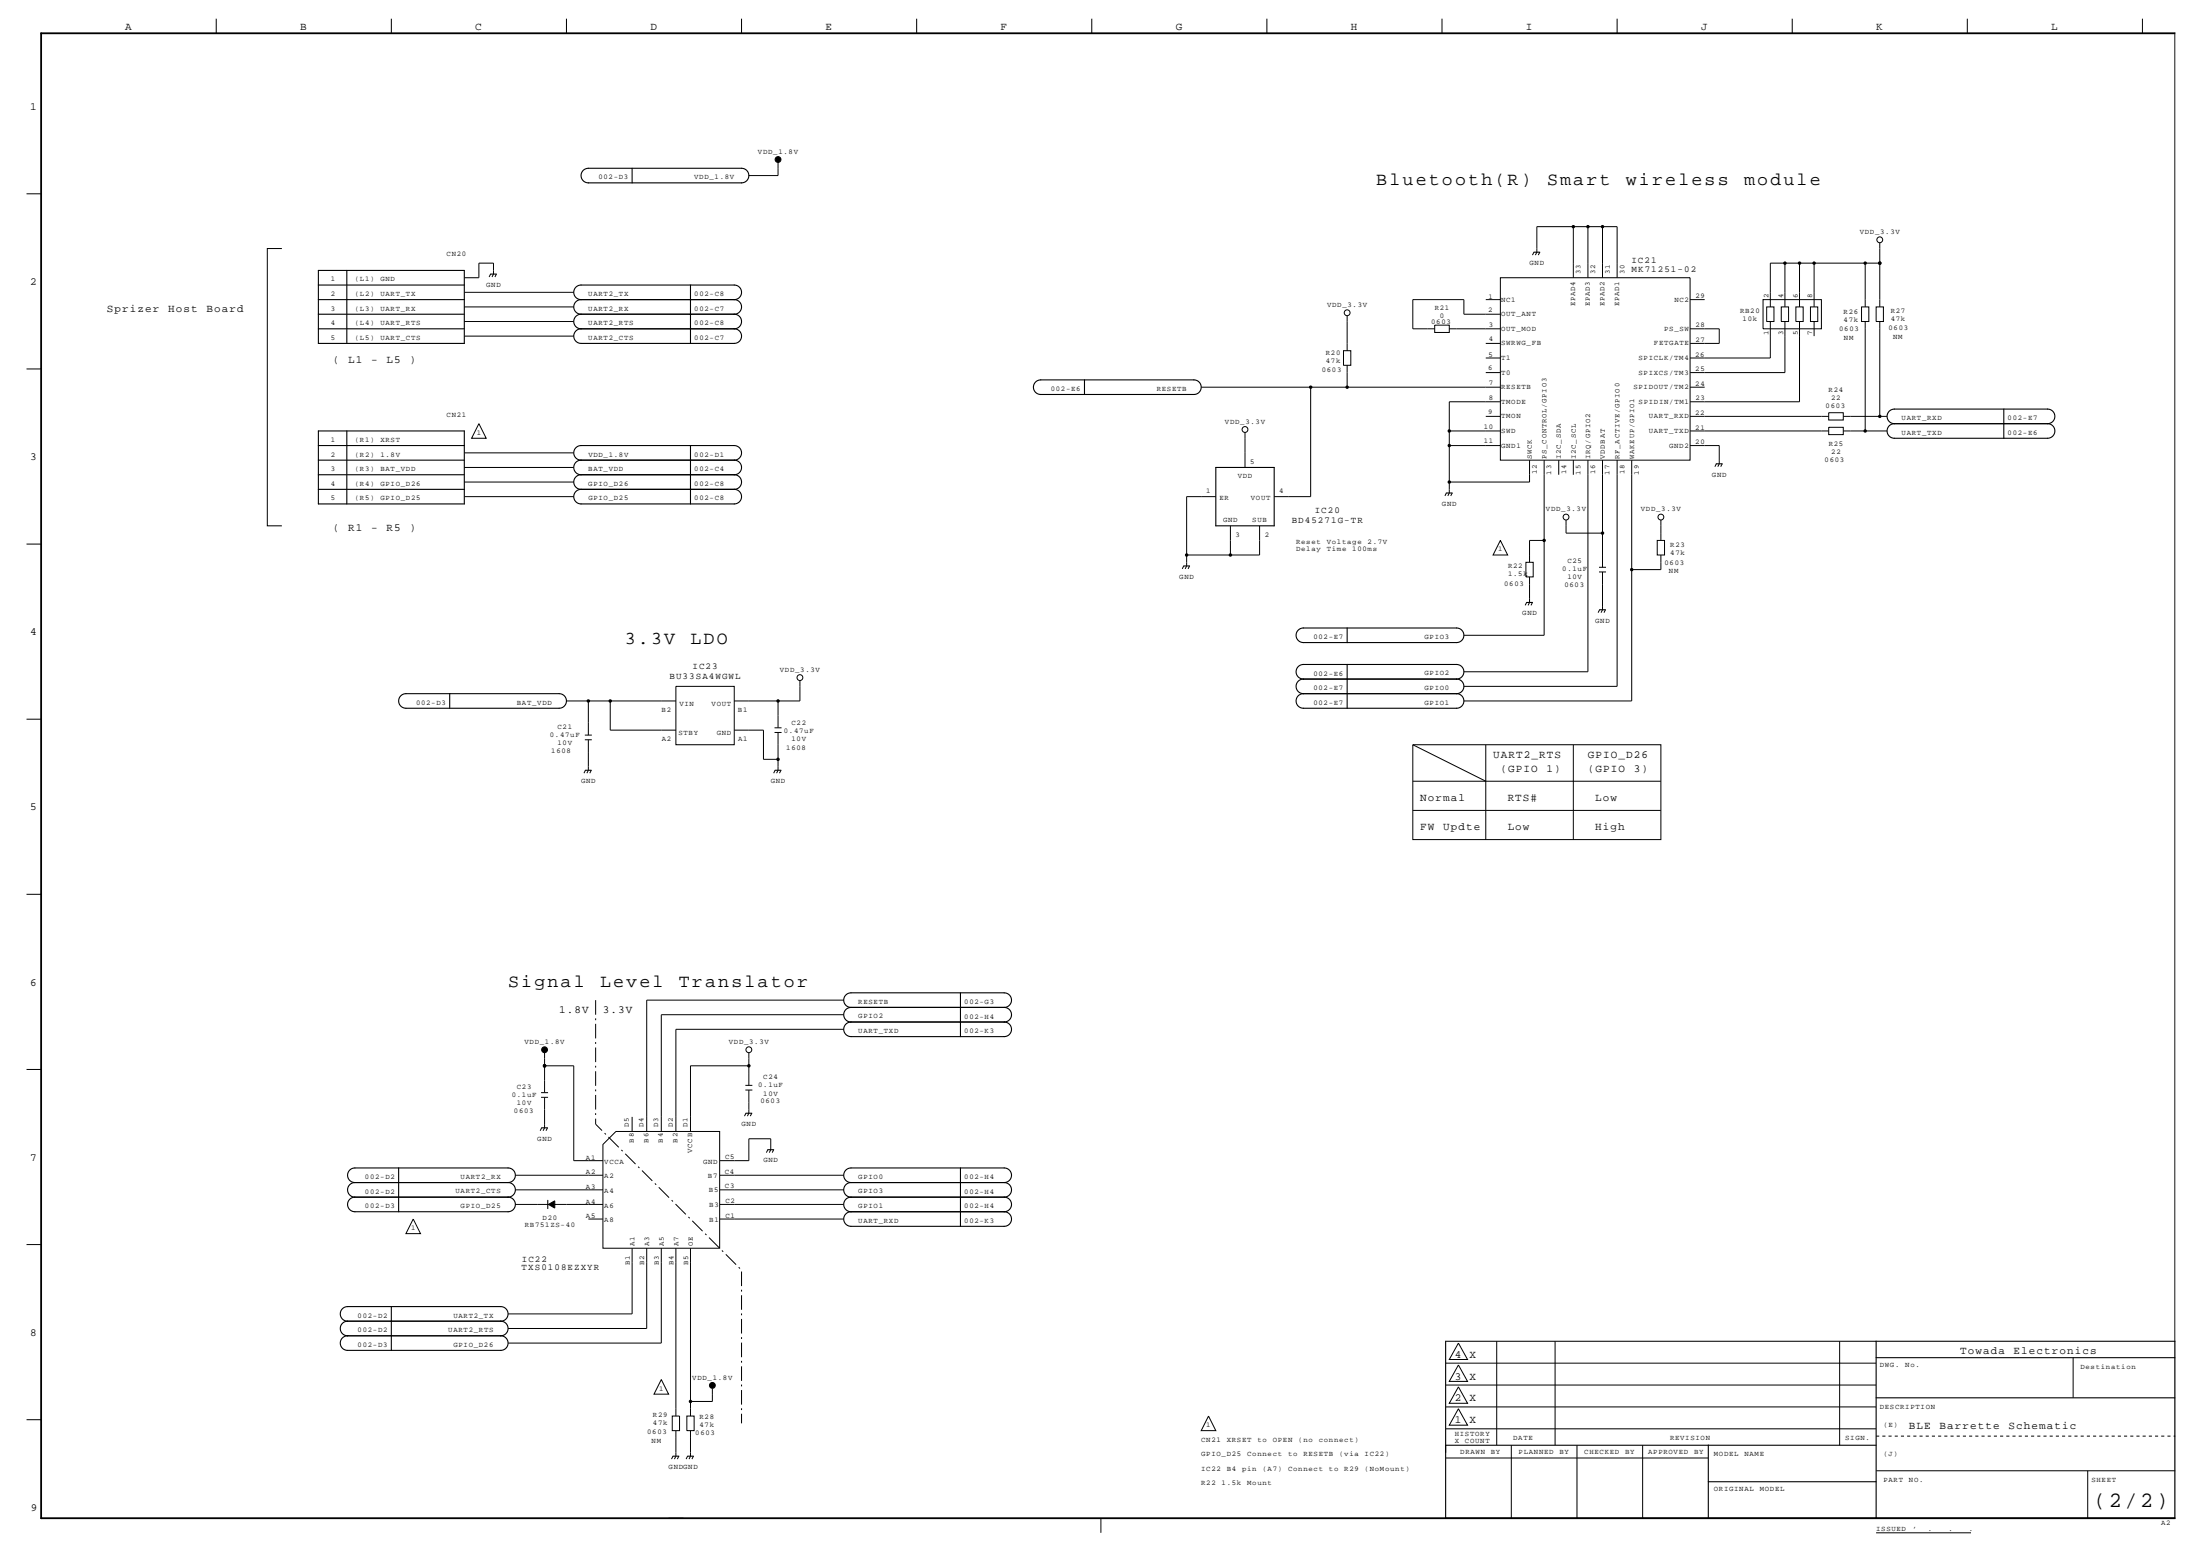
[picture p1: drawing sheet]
<svg xmlns="http://www.w3.org/2000/svg" width="589mm" height="415mm" viewBox="0 0 589 415" stroke-linecap="round" stroke-linejoin="round" font-family="sans-serif">
<g fill="#000">
<path d="M10.8 8.7h571.1v.4h-570.9zM155.9 45.5l.8-.5 .7-.1 .1 .1a2.09 2.09 0 0 0-1.9 2.3 2.29 2.29 0 0 0 1.9 1.6 1.99 1.99 0 0 1-2-1.1 1.99 1.99 0 0 1 .4-2.3zM157.3 44.9h41.1l.1 .1-.1 .2h-41zM169 44.9l.2 .1v3.9l-.1 .2-.1-.2zM198.3 44.9a2.08 2.08 0 0 1 2.2 2 2.08 2.08 0 0 1-2.1 2.2l-.1-.3a1.83 1.83 0 0 0 1.9-1.8 1.83 1.83 0 0 0-1.8-1.8zM157.3 48.8h41.1l.1 .1-.1 .2h-41zM85.1 72.2l.2 .1v19.6l-.1 .1-.2-.1zM85.1 76.1h39.1l.2 .1-.2 .2h-39zM92.7 72.2l.2 .1v19.6l-.1 .1-.2-.1zM85.1 72.2h39.1l.2 .1-.2 .2h-39zM131.1 73.2h1.7l.1 .1-1.7 .2zM153.9 76.8l.9-.6 .6-.1 .2 .1-.2 .2a1.81 1.81 0 0 0-1.8 1.7 1.81 1.81 0 0 0 1.8 1.9l.2 .1a1.98 1.98 0 0 1-2.1-1 1.98 1.98 0 0 1 .4-2.3z"/>
<path d="M153.9 80.7l.9-.6 .6-.1 .2 .1a2.09 2.09 0 0 0-1.9 2.3 1.81 1.81 0 0 0 1.7 1.5l.2 .1a1.98 1.98 0 0 1-2.1-1 1.98 1.98 0 0 1 .4-2.3zM184.6 76.1l.3 .1v3.9l-.2 .2-.1-.2zM155.3 76.1h41.1l.2 .1-.2 .2h-41zM155.3 80h41.1l.2 .1-.2 .2h-41zM410.2 67.4l1.7-.1 .1 .2-1.7 .1zM85.1 91.8l39.1-.1 .2 .2-.2 .1h-39zM85.1 80h39.1l.2 .1-.2 .2h-39zM85.1 83.9h39.1l.2 .1-.2 .2h-39zM85.1 87.8h39.1l.2 .2-.2 .1h-39zM124.1 72.2l.3 .1v19.6l-.2 .1-.1-.1zM155.3 83.9h41.1l.2 .1-.2 .2h-41zM153.9 84.6l.9-.6 .6-.1 .2 .1a2.09 2.09 0 0 0-1.9 2.3 1.81 1.81 0 0 0 1.7 1.5l.2 .2a1.98 1.98 0 0 1-2.1-1.1 1.98 1.98 0 0 1 .4-2.3z"/>
<path d="M155.3 87.8h41.1l.2 .2-.2 .1h-41zM153.9 88.5l.9-.6 .6-.1 .2 .2a2.09 2.09 0 0 0-1.9 2.2 1.81 1.81 0 0 0 1.7 1.5l.2 .2a1.98 1.98 0 0 1-2.1-1.1 1.98 1.98 0 0 1 .4-2.3zM155.3 91.8l41.1-.1 .2 .2-.2 .1h-41zM184.6 80l.3 .1v3.9l-.2 .2-.1-.2zM184.6 83.9l.3 .1v4l-.2 .1-.1-.1zM184.6 87.8l.3 .2v3.9l-.2 .1-.1-.1zM196.3 76.1a2.06 2.06 0 0 1 2.2 2.1 2.06 2.06 0 0 1-2.2 2v-.1a2.09 2.09 0 0 0 1.9-2.2 2.29 2.29 0 0 0-1.9-1.7zM196.3 80a2.06 2.06 0 0 1 2.2 2.1 2.06 2.06 0 0 1-2.2 2.1v-.2a2.09 2.09 0 0 0 1.9-2.2 2.29 2.29 0 0 0-1.9-1.7zM196.3 83.9a2.06 2.06 0 0 1 2.2 2.1 2.06 2.06 0 0 1-2.2 2.1v-.1a2.09 2.09 0 0 0 1.9-2.3 2.29 2.29 0 0 0-1.9-1.7zM196.3 87.8a2.06 2.06 0 0 1 2.2 2.1 2.06 2.06 0 0 1-2.2 2.1v-.1a2.09 2.09 0 0 0 1.9-2.3 2.29 2.29 0 0 0-1.9-1.6zM85.1 115.2l.2 .1v19.5l-.1 .1-.2-.1zM85.1 119.1l39.1-.1 .2 .2-.2 .1h-39z"/>
<path d="M92.7 115.2l.2 .1v19.5l-.1 .1-.2-.1zM85.1 115.2l39.1-.1 .2 .2-.2 .1h-39zM153.9 119.7l.9-.6 .6-.1 .2 .2a2.09 2.09 0 0 0-1.9 2.2 1.81 1.81 0 0 0 1.7 1.5l.2 .2a1.98 1.98 0 0 1-2.1-1.1 1.98 1.98 0 0 1 .4-2.3zM184.6 119.1l.3 .1v3.9l-.2 .1-.1-.1zM155.3 119.1l41.1-.1 .2 .2-.2 .1h-41zM276.9 102.1l.8-.5 .7-.1 .1 .1a2.09 2.09 0 0 0-1.9 2.3 2.29 2.29 0 0 0 1.9 1.6 1.99 1.99 0 0 1-2-1.1 1.99 1.99 0 0 1 .4-2.3zM278.3 101.5h41.1l.1 .1-.1 .2h-41zM290 101.5l.3 .1v3.9l-.2 .2-.1-.2zM319.3 101.5a2.08 2.08 0 0 1 2.2 2 2.08 2.08 0 0 1-2.1 2.2l-.1-.3a1.83 1.83 0 0 0 1.9-1.8 1.83 1.83 0 0 0-1.8-1.8zM278.3 105.4h41.1l.1 .1-.1 .2h-41zM505.2 109.9l.9-.5 .7-.1 .1 .1a2 2 0 0 0-1.8 2.6 2.39 2.39 0 0 0 1.8 1.3 1.99 1.99 0 0 1-2.1-1.1 1.99 1.99 0 0 1 .4-2.3zM506.7 113.2h41l.2 .1-.2 .2h-40.9z"/>
<path d="M505.2 113.8l.9-.5 .7-.1 .1 .1a2.09 2.09 0 0 0-1.9 2.3 2.29 2.29 0 0 0 1.9 1.6 1.99 1.99 0 0 1-2.1-1.1 1.99 1.99 0 0 1 .4-2.3zM506.7 117.1h41l.2 .1-.2 .2h-40.9zM535.9 109.3l.3 .1v3.9l-.2 .2-.1-.2zM535.9 113.2l.3 .1v3.9l-.2 .2-.1-.2zM547.6 109.3a2.06 2.06 0 0 1 2.2 2.1 2.06 2.06 0 0 1-2.2 2v-.1a2.08 2.08 0 0 0 1.9-2.2 2.29 2.29 0 0 0-1.9-1.7zM506.7 109.3h41l.2 .1-.2 .2h-40.9zM547.6 113.2a2.06 2.06 0 0 1 2.2 2.1 2.06 2.06 0 0 1-2.2 2v-.1a2.08 2.08 0 0 0 1.9-2.2 2.29 2.29 0 0 0-1.9-1.7zM85.1 134.7l39.1-.1 .2 .2-.2 .1h-39zM85.1 123l39.1-.1 .2 .2-.2 .1h-39zM85.1 126.9l39.1-.1 .2 .2-.2 .1h-39zM85.1 130.8l39.1-.1 .2 .2-.2 .1h-39zM124.1 115.2l.3 .1v19.5l-.2 .1-.1-.1z"/>
<path d="M153.9 123.6l.9-.6 .6-.1 .2 .2a2.09 2.09 0 0 0-1.9 2.2 1.81 1.81 0 0 0 1.7 1.5l.2 .2a1.98 1.98 0 0 1-2.1-1.1 1.98 1.98 0 0 1 .4-2.3zM155.3 126.9l41.1-.1 .2 .2-.2 .1h-41zM153.9 127.5l.9-.6 .6-.1 .2 .2a2.09 2.09 0 0 0-1.9 2.2 1.81 1.81 0 0 0 1.7 1.5l.2 .2a1.98 1.98 0 0 1-2.1-1.1 1.98 1.98 0 0 1 .4-2.3zM155.3 130.8l41.1-.1 .2 .2-.2 .1h-41zM155.3 123l41.1-.1 .2 .2-.2 .1h-41zM153.9 131.4l.9-.6 .6-.1 .2 .2a2.09 2.09 0 0 0-1.9 2.2 1.81 1.81 0 0 0 1.7 1.5l.2 .2a1.98 1.98 0 0 1-2.1-1.1 1.98 1.98 0 0 1 .4-2.3zM155.3 134.7l41.1-.1 .2 .2-.2 .1h-41zM184.6 123l.3 .1v3.9l-.2 .1-.1-.1zM184.6 126.9l.3 .1v3.9l-.2 .1-.1-.1zM184.6 130.8l.3 .1v3.9l-.2 .1-.1-.1zM196.3 123a2.06 2.06 0 0 1 2.2 2 2.06 2.06 0 0 1-2.2 2.1v-.1a2 2 0 0 0 1.8-2.6 2.4 2.4 0 0 0-1.8-1.3zM196.3 126.9a2.06 2.06 0 0 1 2.2 2 2.06 2.06 0 0 1-2.2 2.1v-.1a2.09 2.09 0 0 0 1.9-2.3 2.29 2.29 0 0 0-1.9-1.6z"/>
<path d="M196.3 119.1a2.06 2.06 0 0 1 2.2 2 2.06 2.06 0 0 1-2.2 2.1v-.1a2.09 2.09 0 0 0 1.9-2.3 2.29 2.29 0 0 0-1.9-1.6zM196.3 130.8a2.06 2.06 0 0 1 2.2 2 2.06 2.06 0 0 1-2.2 2.1v-.1a2.09 2.09 0 0 0 1.9-2.3 2.29 2.29 0 0 0-1.9-1.6zM325.1 124.9h15.8l.1 .1-.1 .2h-15.7zM340.8 124.9l.2 .1v15.7l-.1 .1-.2-.1zM386.8 131.8l1.7-.1 .1 .2-1.7 .1zM459 124l1.7-.1 .1 .2-1.7 .1zM316.5 151.3l1.7-.1 .2 .2-1.7 .1zM325.1 124.9l.3 .1v15.7l-.2 .1-.1-.1zM325.1 140.5h15.8l.1 .2-.1 .1h-15.7zM347.1 168.5l.9-.6 .7-.1 .1 .2a2.09 2.09 0 0 0-1.9 2.2 2.29 2.29 0 0 0 1.9 1.7 1.99 1.99 0 0 1-2.1-1.1 1.99 1.99 0 0 1 .4-2.3zM348.6 167.9l41.1-.1 .1 .2-.1 .1h-41zM348.6 177.6h41.1l.1 .1-.1 .2h-41z"/>
<path d="M360.3 167.9l.2 .1v3.9l-.1 .1-.2-.1zM360.3 177.6l.2 .1v3.9l-.1 .2-.2-.2zM389.5 167.9a2.08 2.08 0 0 1 2.2 2 2.08 2.08 0 0 1-2 2.1l-.2-.2a1.83 1.83 0 0 0 1.9-1.8 1.83 1.83 0 0 0-1.8-1.9zM348.6 171.8l41.1-.1 .1 .2-.1 .1h-41zM389.5 177.6a2.08 2.08 0 0 1 2.2 2.1 2.08 2.08 0 0 1-2 2.1l-.2-.3a1.83 1.83 0 0 0 1.9-1.7 1.83 1.83 0 0 0-1.8-1.9zM408.3 161h1.6l.2 .1-1.7 .2zM427.8 163h1.7l.1 .1-1.7 .1zM107.1 186.1l.8-.6 .7-.1 .1 .1a2.09 2.09 0 0 0-1.9 2.3 2.3 2.3 0 0 0 1.9 1.6 1.99 1.99 0 0 1-2-1 1.99 1.99 0 0 1 .4-2.3zM108.5 185.4h41.1l.1 .1-.1 .2h-41zM120.2 185.4l.2 .1v3.9l-.1 .2-.1-.2zM149.5 185.4a2.08 2.08 0 0 1 2.2 2.1 2.08 2.08 0 0 1-2.1 2.1l-.2-.2a2.09 2.09 0 0 0 2-2.2 1.81 1.81 0 0 0-1.8-1.5zM108.5 189.3h41.1l.1 .1-.1 .2h-41z"/>
<path d="M347.1 186.1l.9-.6 .7-.1 .1 .1a2.09 2.09 0 0 0-1.9 2.3 2.3 2.3 0 0 0 1.9 1.6 1.99 1.99 0 0 1-2.1-1 1.99 1.99 0 0 1 .4-2.3zM348.6 185.4h41.1l.1 .1-.1 .2h-41zM347.1 178.2l.9-.5 .7-.1 .1 .1a2.09 2.09 0 0 0-1.9 2.3 2.3 2.3 0 0 0 1.9 1.6l-.1 .2a2.1 2.1 0 0 1-1.9-3zM347.1 182.1l.9-.5 .7-.1 .1 .1-.1 .2a1.81 1.81 0 0 0-1.8 1.8 1.81 1.81 0 0 0 1.8 1.8l.1 .1a1.99 1.99 0 0 1-2.1-1 1.99 1.99 0 0 1 .4-2.4zM348.6 181.5h41.1l.1 .1-.1 .2h-41zM360.3 185.4l.2 .1v3.9l-.1 .2-.2-.2zM360.3 181.5l.2 .1v3.9l-.1 .2-.2-.2zM389.5 185.4a2.08 2.08 0 0 1 2.2 2.1 2.08 2.08 0 0 1-2 2.1l-.2-.3a1.83 1.83 0 0 0 1.9-1.7 1.83 1.83 0 0 0-1.8-1.9zM348.6 189.3h41.1l.1 .1-.1 .2h-41zM389.5 181.5a2.08 2.08 0 0 1 2.2 2.1 2.08 2.08 0 0 1-2 2.1l-.2-.3a1.83 1.83 0 0 0 1.9-1.7 1.83 1.83 0 0 0-1.8-1.9zM156.5 205.9h1.7l.1 .1-1.7 .2zM207.2 205.9h1.7l.2 .1-1.7 .2z"/>
<path d="M226.1 273.9l.9-.6 .7-.1 .1 .2a2.09 2.09 0 0 0-1.9 2.2 1.81 1.81 0 0 0 1.8 1.5l.1 .2a1.98 1.98 0 0 1-2.1-1.1 1.98 1.98 0 0 1 .4-2.3zM227.5 277.2l41.1-.1 .2 .2-.2 .1h-40.9zM226.1 270l.9-.6 .7-.1 .1 .2a2.09 2.09 0 0 0-1.9 2.2 1.81 1.81 0 0 0 1.8 1.5l.1 .2a1.98 1.98 0 0 1-2.1-1.1 1.98 1.98 0 0 1 .4-2.3zM227.5 273.3l41.1-.1 .2 .2-.2 .1h-40.9zM226.1 266.1l.9-.6 .7-.1 .1 .2a2.09 2.09 0 0 0-1.9 2.2 1.81 1.81 0 0 0 1.8 1.5l.1 .2a1.98 1.98 0 0 1-2.1-1.1 1.98 1.98 0 0 1 .4-2.3zM227.5 269.4l41.1-.1 .2 .2-.2 .1h-40.9zM256.8 273.3l.3 .1v3.9l-.2 .1-.1-.1zM256.8 269.4l.3 .1v3.9l-.2 .1-.1-.1zM256.8 265.5l.3 .1v3.9l-.2 .1-.1-.1zM268.5 273.3a2.06 2.06 0 0 1 2.2 2 2.06 2.06 0 0 1-2.2 2.1v-.1a2.09 2.09 0 0 0 1.9-2.3 2.29 2.29 0 0 0-1.9-1.6zM268.5 269.4a2.06 2.06 0 0 1 2.2 2 2.06 2.06 0 0 1-2.2 2.1v-.1a2.09 2.09 0 0 0 1.9-2.3 2.29 2.29 0 0 0-1.9-1.6zM268.5 265.5a2.06 2.06 0 0 1 2.2 2 2.06 2.06 0 0 1-2.2 2.1v-.1a2.09 2.09 0 0 0 1.9-2.3 2.29 2.29 0 0 0-1.9-1.6z"/>
<path d="M227.5 265.5l41.1-.1 .2 .2-.2 .1h-40.9zM199.4 297.7l1.7-.1 .2 .2-1.8 .1zM93.4 312.9l.9-.5 .6-.1 .2 .1a2.09 2.09 0 0 0-2 2.3 2.29 2.29 0 0 0 2 1.6 1.99 1.99 0 0 1-2.1-1.1 1.99 1.99 0 0 1 .4-2.3zM94.8 312.3h41.1l.2 .1-.2 .2h-41zM94.8 316.2h41.1l.2 .1-.2 .2h-41zM106.5 312.3l.3 .1v3.9l-.2 .2-.1-.2zM106.5 316.2l.3 .1v3.9l-.2 .2-.1-.2zM135.8 312.3a2.08 2.08 0 0 1 2.2 2 2.08 2.08 0 0 1-2.1 2.2l-.1-.2a2.09 2.09 0 0 0 1.9-2.2 1.81 1.81 0 0 0-1.8-1.5zM135.8 316.2a2.08 2.08 0 0 1 2.2 2 2.08 2.08 0 0 1-2.1 2.2l-.1-.2a2.09 2.09 0 0 0 1.9-2.2 1.81 1.81 0 0 0-1.8-1.5zM144.8 301.6l1.7-.1 .1 .2-1.7 .1zM205.3 307.4h1.7l.1 .1-1.7 .2zM226.1 316.8l.9-.5 .7-.1 .1 .1a2.09 2.09 0 0 0-1.9 2.3 1.81 1.81 0 0 0 1.8 1.5l.1 .1a1.98 1.98 0 0 1-2.1-1.1 1.98 1.98 0 0 1 .4-2.3z"/>
<path d="M226.1 312.9l.9-.5 .7-.1 .1 .1a2.09 2.09 0 0 0-1.9 2.3 1.81 1.81 0 0 0 1.8 1.5l.1 .1a1.98 1.98 0 0 1-2.1-1.1 1.98 1.98 0 0 1 .4-2.3zM227.5 316.2h41.1l.2 .1-.2 .2h-40.9zM256.8 316.2l.3 .1v3.9l-.2 .2-.1-.2zM256.8 312.3l.3 .1v3.9l-.2 .2-.1-.2zM268.5 312.3a2.06 2.06 0 0 1 2.2 2.1 2.06 2.06 0 0 1-2.2 2v-.1a2 2 0 0 0 1.8-2.6 2.4 2.4 0 0 0-1.8-1.3zM227.5 312.3h41.1l.2 .1-.2 .2h-40.9zM93.4 316.8l.9-.5 .6-.1 .2 .1a2.09 2.09 0 0 0-2 2.3 2.29 2.29 0 0 0 2 1.6 1.99 1.99 0 0 1-2.1-1.1 1.99 1.99 0 0 1 .4-2.3zM93.4 320.7l.9-.5 .6-.1 .2 .1a2.09 2.09 0 0 0-2 2.3 2.29 2.29 0 0 0 2 1.6 1.99 1.99 0 0 1-2.1-1.1 1.99 1.99 0 0 1 .4-2.3zM94.8 320.1h41.1l.2 .1-.2 .2h-41zM106.5 320.1l.3 .1v3.9l-.2 .2-.1-.2zM135.8 320.1a2.08 2.08 0 0 1 2.2 2 2.08 2.08 0 0 1-2.1 2.2l-.1-.2a2.09 2.09 0 0 0 1.9-2.2 1.81 1.81 0 0 0-1.8-1.5zM94.8 324h41.1l.2 .1-.2 .2h-41z"/>
<path d="M146.4 321l.3 .1v2.2l-.2 .1-.1-.1zM146.7 322.2l1.7-1v1.9zM226.1 324.6l.9-.5 .7-.1 .1 .1a2.09 2.09 0 0 0-1.9 2.3 1.81 1.81 0 0 0 1.8 1.5l.1 .1a1.98 1.98 0 0 1-2.1-1.1 1.98 1.98 0 0 1 .4-2.3zM227.5 327.9h41.1l.2 .1-.2 .2h-40.9zM226.1 320.7l.9-.5 .7-.1 .1 .1a2.09 2.09 0 0 0-1.9 2.3 1.81 1.81 0 0 0 1.8 1.5l.1 .1a1.98 1.98 0 0 1-2.1-1.1 1.98 1.98 0 0 1 .4-2.3zM227.5 324h41.1l.2 .1-.2 .2h-40.9zM227.5 320.1h41.1l.2 .1-.2 .2h-40.9zM256.8 324l.3 .1v3.9l-.2 .2-.1-.2zM256.8 320.1l.3 .1v3.9l-.2 .2-.1-.2zM268.5 324a2.06 2.06 0 0 1 2.2 2.1 2.06 2.06 0 0 1-2.2 2v-.1a2.09 2.09 0 0 0 1.9-2.2 2.29 2.29 0 0 0-1.9-1.7zM268.5 320.1a2.06 2.06 0 0 1 2.2 2.1 2.06 2.06 0 0 1-2.2 2v-.1a2.09 2.09 0 0 0 1.9-2.2 2.29 2.29 0 0 0-1.9-1.7zM268.5 316.2a2.06 2.06 0 0 1 2.2 2.1 2.06 2.06 0 0 1-2.2 2v-.1a2.09 2.09 0 0 0 1.9-2.2 2.3 2.3 0 0 0-1.9-1.7z"/>
<path d="M91.5 350l.8-.5 .7-.2 .1 .2a2.09 2.09 0 0 0-1.9 2.2 2.29 2.29 0 0 0 1.9 1.7 1.99 1.99 0 0 1-2.1-1.1 1.99 1.99 0 0 1 .5-2.3zM92.9 349.4l41.1-.1 .1 .2-.1 .1h-41zM91.5 353.9l.8-.5 .7-.1 .1 .1a2.09 2.09 0 0 0-1.9 2.3 2.29 2.29 0 0 0 1.9 1.6 1.99 1.99 0 0 1-2.1-1.1 1.99 1.99 0 0 1 .5-2.3zM92.9 353.3h41.1l.1 .1-.1 .1h-41zM92.9 357.2h41.1l.1 .1-.1 .1h-41zM104.6 349.4l.2 .1v3.9l-.1 .1-.2-.1zM104.6 353.3l.2 .1v3.9l-.1 .1-.2-.1zM104.6 357.2l.2 .1v3.9l-.1 .2-.2-.2zM133.9 349.4a2.08 2.08 0 0 1 2.2 2 2.08 2.08 0 0 1-2.1 2.1l-.1-.2a1.83 1.83 0 0 0 1.9-1.8 1.83 1.83 0 0 0-1.8-1.9zM133.9 353.3a2.08 2.08 0 0 1 2.2 2 2.08 2.08 0 0 1-2.1 2.1l-.1-.2a1.83 1.83 0 0 0 1.9-1.8 1.83 1.83 0 0 0-1.8-1.9zM133.9 357.2a2.08 2.08 0 0 1 2.2 2 2.08 2.08 0 0 1-2.1 2.2l-.1-.3a1.83 1.83 0 0 0 1.9-1.8 1.83 1.83 0 0 0-1.8-1.9zM386.6 358.7l.3 .1v29.7l-.2 .2-.1-.2z"/>
<path d="M501.8 358.7l.2 .1v47.3l-.1 .1-.2-.1zM501.8 358.7l80.1-.1v.3h-80zM91.5 357.8l.8-.5 .7-.1 .1 .1a2.09 2.09 0 0 0-1.9 2.3 2.29 2.29 0 0 0 1.9 1.6 1.99 1.99 0 0 1-2.1-1.1 1.99 1.99 0 0 1 .5-2.3zM92.9 361.1h41.1l.1 .1-.1 .2h-41zM501.8 373.8l80.1-.1v.3h-80zM501.8 363.1l80.1-.1v.3h-80zM179.9 389.4h1.7l.1 .1-1.7 .2zM183.8 389.4h1.7l.1 .1-1.7 .2zM386.6 386.5l70.4-.1 .1 .2-.1 .1h-70.3zM456.9 386.5l45-.1 .1 .2-.1 .1h-44.9zM456.9 396.2h45l.1 .1-.1 .2h-44.9zM10.8 405.9h571.1v.4h-570.9z"/>
<path d="M10.8 8.7l.4 .2v397.2l-.2 .2-.2-.2zM386.6 386.5l.3 .1v19.5l-.2 .1-.1-.1zM386.6 406h70.4l.1 .1-.1 .1h-70.3zM456.9 386.5l.2 .1v19.5l-.1 .1-.2-.1zM501.8 406h80.1v.2h-80zM456.9 406h45l.1 .1-.1 .1h-44.9zM581.8 358.7l.1 47.5-.1-.1zM581.7 8.7h.2v397.6l-.2-.2z"/>
<circle cx="208.1" cy="42.7" r=".78"/>
<circle cx="420.9" cy="60.6" r=".48"/>
<circle cx="424.8" cy="60.6" r=".48"/>
<circle cx="428.7" cy="60.6" r=".48"/>
<circle cx="477.5" cy="70.4" r=".48"/>
<circle cx="481.4" cy="70.4" r=".48"/>
<circle cx="485.3" cy="70.4" r=".48"/>
<circle cx="499" cy="70.4" r=".48"/>
<circle cx="502.9" cy="70.4" r=".48"/>
<circle cx="350.6" cy="103.6" r=".48"/>
<circle cx="360.4" cy="103.6" r=".48"/>
<circle cx="387.7" cy="119.2" r=".48"/>
<circle cx="387.7" cy="115.3" r=".48"/>
<circle cx="499" cy="115.3" r=".48"/>
<circle cx="502.9" cy="111.4" r=".48"/>
<circle cx="387.7" cy="128.9" r=".48"/>
<circle cx="317.4" cy="148.5" r=".48"/>
<circle cx="329.1" cy="148.5" r=".48"/>
<circle cx="413.1" cy="144.6" r=".48"/>
<circle cx="428.7" cy="142.6" r=".48"/>
<circle cx="436.5" cy="152.4" r=".48"/>
<circle cx="157.4" cy="187.5" r=".48"/>
<circle cx="163.2" cy="187.5" r=".48"/>
<circle cx="208.1" cy="187.5" r=".48"/>
<circle cx="208.1" cy="203.1" r=".48"/>
<circle cx="145.7" cy="285.1" r=".48"/>
<circle cx="145.7" cy="280.8" r=".78"/>
<circle cx="200.3" cy="285.1" r=".48"/>
<circle cx="184.7" cy="374.9" r=".48"/>
<circle cx="190.6" cy="370.6" r=".78"/>
</g>
<g fill="none" stroke="#000" stroke-width=".27">
<path d="M57.8 5v3.9M104.7 5v3.9M151.5 5v3.9M198.4 5v3.9M245.2 5v3.9M292.1 5v3.9M338.9 5v3.9M385.7 5v3.9M432.6 5v3.9M479.4 5v3.9M526.3 5v3.9M573.1 5v3.9"/>
<path d="M7.1 51.8h3.9M208.1 43.5v3.5h-7.8M75.4 66.5h-3.9v74.2h3.9M124.2 78.2h29.3M131.2 73.3l-.4 .8M131.6 74.1l.4-.8v-2.9h-3.9v3.9h-3.9M132.8 73.3l-.4 .8M401.4 74.3h50.7v48.8h-50.7zM410.3 67.5l-.3 .7M410.7 68.2l.4-.7v-6.9h21.5v13.7M411.9 67.5l-.4 .7M420.9 60.6v13.7"/>
<path d="M424.8 60.6v13.7M428.7 60.6v13.7M477.5 70.4v11.7M481.4 70.4v11.7M485.3 70.4v11.7M499 70.4v11.7M502.9 64.9v17.2M502.9 70.4h-29.3v11.7M7.1 98.7h3.9M124.2 86h29.3M124.2 82.1h29.3M124.2 89.9h29.3"/>
<path d="M359.4 93.8h1.9v3.9h-1.9zM360.4 84.4v9.4M360.4 97.7v5.9M383.8 87h3.9v1.9h-3.9zM387.7 88h13.7M397.5 80.1h3.9M397.5 91.9h3.9M397.5 99.7h3.9M397.5 95.8h3.9M401.4 84h-9.8v-3.9h-13.7v7.9h5.9M452.1 88h7.8v3.9h-7.8M452.1 80.1h3.9"/>
<path d="M471.6 80.1h15.6v7.9h-15.6zM472.6 82.1h2v3.9h-2zM473.6 86v9.8h-21.5M476.5 82.1h2v3.9h-2zM477.5 86v13.7h-25.4M480.4 82.1h2v3.9h-2zM481.4 86v21.5h-29.3M484.3 82.1h2v3.9h-2zM485.3 86v3.9M498 82.1h1.9v3.9h-1.9zM499 86v29.3M501.9 82.1h1.9v3.9h-1.9z"/>
<path d="M502.9 86v25.4M128.1 113.3l2 3.9h-3.9zM321.3 103.6h80.1M333 115.7v9.3M350.6 103.6v29.2h-9.7M387.7 115.3h13.7M387.7 119.2h13.7M397.5 111.4h3.9M401.4 107.5h-13.7v24.4l-.4 .7M452.1 111.4h37.1M452.1 115.3h37.1M452.1 119.2h7.8v4.9l-.4 .7"/>
<path d="M452.1 103.6h3.9M489.2 114.3h3.9v2h-3.9zM489.2 110.4h3.9v1.9h-3.9zM493.1 111.4h11.7M493.1 115.3h11.7M124.2 132.8h29.3M124.2 125h29.3M124.2 128.9h29.3M124.2 121.1h29.3M325.2 132.8h-7.8v18.6l-.4 .8M386.9 131.9l-.4 .7M388.5 131.9l-.4 .7"/>
<path d="M409.2 123.1v5.8h-21.5M413.1 123.1v46.8h-21.5M417 123.1v3.9M418.9 139.1v3.5h9.8M420.9 123.1v3.9M424.8 123.1v56.6h-33.2M428.7 123.1v28.6M432.6 123.1v60.5h-41M436.5 123.1v64.4h-44.9M444.3 139.1v5.5M459.1 124.1l-.4 .7M460.7 124.1l-.4 .7"/>
<path d="M7.1 145.5h3.9M316.7 151.4l-.4 .8M318.2 151.4l-.4 .8M329.1 140.7v7.8M337 140.7v7.8h-19.6M401.4 144.6l1.9 3.9h-3.9zM408.2 150.4h1.9v3.9h-1.9zM409.2 154.3v6.8l-.4 .8M413.1 144.6h-3.9v5.8M427.7 151.7h1.9M427.7 153h1.9M428.7 153v10.1l-.4 .8"/>
<path d="M443.3 144.6h2v3.9h-2zM444.3 148.5v3.9h-7.8M408.4 161.1l-.4 .8M409.9 161.1l-.3 .8M427.9 163.1l-.4 .8M429.5 163.1l-.4 .8M7.1 192.4h3.9M151.5 187.5h29.3M156.4 196.6h1.9M156.4 197.9h1.9M157.4 187.5v9.1M157.4 197.9v8.1l-.4 .8"/>
<path d="M163.2 187.5v7.8h17.6M180.8 183.6h15.6v15.6h-15.6zM196.4 195.3h7.8v7.8h3.9M207.2 194.7h1.9M207.2 195.9h1.9M208.1 187.5v7.2M208.1 195.9v10.1l-.4 .8M214 182v5.5h-17.6M377.9 199.2h66.4v25.4h-66.4zM377.9 199.2l19.6 9.8M397.5 199.2v25.4M420.9 199.2v25.4"/>
<path d="M156.6 206l-.4 .8M158.2 206l-.4 .8M207.4 206l-.4 .8M208.9 206l-.4 .8M377.9 209h66.4M377.9 216.8h66.4M7.1 239.2h3.9M159.3 267.5v3.9M159.3 272.4v.5M159.3 273.9v3.9M159.3 278.7v.5M225.7 275.3h-44.9v27.4"/>
<path d="M225.7 271.4h-48.8v31.3M225.7 267.5h-52.7v35.2M7.1 286.1h3.9M144.7 292.3h1.9M144.7 293.5h1.9M145.7 285.1h7.8v25.4h7.8M145.7 281.6v10.7M145.7 293.5v8.2l-.4 .8M159.3 280.2v3.9M159.3 285.1v.5M159.3 286.5v3.9M159.3 291.4v.5"/>
<path d="M159.3 292.9v3.9M159.3 297.8v.4M159.3 299.2v1.5l1.7 1.7M169.1 298.7v4M199.4 290.3h1.9M199.4 291.6h1.9M199.5 297.8l-.3 .8M200.3 285.1h-15.6v17.6M200.3 281.6v8.7M200.3 291.6v6.2l-.4 .8M201.1 297.8l-.4 .8M137.9 314.4h23.4"/>
<path d="M137.9 318.3h23.4M144.9 301.7l-.4 .8M146.5 301.7l-.4 .8M161.7 303.1l.4 .3M162.8 304.1l2.7 2.8M164.8 302.7h27.7v31.2h-31.2v-27.8zM166.2 307.6l.4 .3M167.3 308.6l2.7 2.8M170.7 312.1l.3 .3M171.7 313.1l2.8 2.8M175.2 316.6l.3 .3M176.2 317.6l2.8 2.7"/>
<path d="M192.5 314.4h33.2M192.5 318.3h33.2M205.4 307.5l-.4 .8M205.8 308.3l.4-.8v-2.9h-5.9v5.9h-7.8M207 307.5l-.4 .8M7.1 332.9h3.9M110.5 326.1l2 3.9h-3.9zM137.9 322.2h23.4M146.7 322.2l1.7-1v1.9zM157.4 326.1h3.9M169.1 333.9v17.5h-33.2M173 333.9v21.4h-37.1"/>
<path d="M176.9 333.9v25.4h-41M179.7 321l.3 .4M180.7 322.1l2.8 2.7M180.8 333.9v44.9M184.2 325.5l.3 .4M184.7 333.9v44.9M185.2 326.6l2.7 2.7M188.6 330l.4 .3M189.7 331l2.7 2.8M192.5 322.2h33.2M192.5 326.1h33.2M193.1 334.5l.4 .3"/>
<path d="M194.2 335.5l2.7 2.8M197.6 339l.3 .3M198.4 340.1v3.9M198.4 345v.5M198.4 346.4v4M198.4 351.3v.5M198.4 352.8v3.9M198.4 357.7v.5M198.4 359.1v3.9M386.7 358.8h115.2M390.1 359.3l2.5 4.3h-4.9zM400.4 358.8v27.8"/>
<path d="M416 358.8v27.8M492.1 358.8v27.8M7.1 379.7h3.9M176.9 369l2 3.9h-3.9zM179.8 378.8h2v3.9h-2zM183.7 378.8h2v3.9h-2zM190.6 371.4v3.5h-5.9M198.4 364v.5M198.4 365.5v3.9M198.4 370.3v.5M198.4 371.8v3.9M198.4 376.7v.5"/>
<path d="M198.4 378.1v2.6M323.3 378.8l1.9 3.9h-3.9zM386.7 376.3h115.2M386.7 370.5h115.2M386.7 364.6h115.2M390.1 371l2.5 4.4h-4.9zM390.1 376.8l2.5 4.4h-4.9zM390.1 365.1l2.5 4.4h-4.9zM554.6 363.2v10.7M180 389.5l-.4 .8M180.8 382.7v6.8l-.4 .8M181.6 389.5l-.4 .8"/>
<path d="M183.9 389.5l-.4 .8M184.7 382.7v6.8l-.4 .8M185.5 389.5l-.4 .8M386.7 382.2h115.2M386.7 390h70.3M404.3 386.6v19.5M421.9 386.6v19.5M439.4 386.6v19.5M501.9 393.4h80M501.9 384.1h.8M503.5 384.1h.9M505.2 384.1h.8"/>
<path d="M506.9 384.1h.8M508.5 384.1h.8M510.2 384.1h.8M511.8 384.1h.9M513.5 384.1h.8M515.1 384.1h.9M516.8 384.1h.8M518.5 384.1h.8M520.1 384.1h.8M521.8 384.1h.8M523.4 384.1h.9M525.1 384.1h.8"/>
<path d="M526.7 384.1h.9M528.4 384.1h.8M530.1 384.1h.8M531.7 384.1h.9M533.4 384.1h.8M535 384.1h.9M536.7 384.1h.8M538.4 384.1h.8M540 384.1h.8M541.7 384.1h.8M543.3 384.1h.9M545 384.1h.8"/>
<path d="M546.6 384.1h.9M548.3 384.1h.8M550 384.1h.8M551.6 384.1h.8M553.3 384.1h.8M554.9 384.1h.9M556.6 384.1h.8M558.2 384.1h.9M558.5 393.4v12.7M559.9 384.1h.8M561.6 384.1h.8M563.2 384.1h.9"/>
<path d="M564.9 384.1h.8M566.5 384.1h.9M568.2 384.1h.8M569.9 384.1h.8M571.5 384.1h.8M573.2 384.1h.8M574.8 384.1h.9M576.5 384.1h.8M578.1 384.1h.9M579.8 384.1h.8M581.5 384.1h.4M178.9 406.1h3.9"/>
<path d="M294.5 406.1v3.9M501.9 410h25.4"/>
<circle cx="208.1" cy="42.7" r=".78"/>
<circle cx="502.9" cy="64.1" r=".78"/>
<circle cx="360.4" cy="83.7" r=".78"/>
<circle cx="333" cy="114.9" r=".78"/>
<circle cx="418.9" cy="138.3" r=".78"/>
<circle cx="444.3" cy="138.3" r=".78"/>
<circle cx="214" cy="181.2" r=".78"/>
<circle cx="145.7" cy="280.8" r=".78"/>
<circle cx="200.3" cy="280.8" r=".78"/>
<circle cx="190.6" cy="370.6" r=".78"/>
</g>
<text font-size="5.9" x="559.9" y="403.2">(2/2)</text>
<g font-size="4.9">
<text x="368.2" y="49.4">Bluetooth(R)</text>
<text x="413.9" y="49.4">Smart</text>
<text x="434.9" y="49.4">wireless</text>
<text x="466.6" y="49.4">module</text>
<text x="167.1" y="172.4">3.3V</text>
<text x="184.7" y="172.4">LDO</text>
<text x="135.9" y="264.1">Signal</text>
<text x="160.5" y="264.1">Level</text>
<text x="181.6" y="264.1">Translator</text>
</g>
<g font-size="2.9">
<text x="33.4" y="7.9">A</text>
<text x="80.3" y="7.9">B</text>
<text x="127.1" y="7.9">C</text>
<text x="174" y="7.9">D</text>
<text x="220.8" y="7.9">E</text>
<text x="267.7" y="7.9">F</text>
<text x="314.5" y="7.9">G</text>
<text x="361.3" y="7.9">H</text>
<text x="408.2" y="7.9">I</text>
<text x="455" y="7.9">J</text>
<text x="501.9" y="7.9">K</text>
<text x="548.7" y="7.9">L</text>
<text x="8.1" y="29.4">1</text>
<text x="8.1" y="76.2">2</text>
<text x="28.6" y="83.6">Sprizer</text>
<text x="45" y="83.6">Host</text>
<text x="55.2" y="83.6">Board</text>
<text x="89.1" y="97.2">(</text>
<text x="93.2" y="97.2">L1</text>
<text x="99.3" y="97.2">-</text>
<text x="103.4" y="97.2">L5</text>
<text x="109.6" y="97.2">)</text>
<text x="8.1" y="123.1">3</text>
<text x="89.1" y="142.1">(</text>
<text x="93.2" y="142.1">R1</text>
<text x="99.3" y="142.1">-</text>
<text x="103.4" y="142.1">R5</text>
<text x="109.6" y="142.1">)</text>
<text x="8.1" y="169.9">4</text>
<text x="399.4" y="202.6">UART2_RTS</text>
<text x="424.8" y="202.6">GPIO_D26</text>
<text x="401.4" y="206.5">(GPIO</text>
<text x="413.7" y="206.5">1)</text>
<text x="424.8" y="206.5">(GPIO</text>
<text x="437.1" y="206.5">3)</text>
<text x="379.9" y="214.3">Normal</text>
<text x="403.3" y="214.3">RTS#</text>
<text x="426.7" y="214.3">Low</text>
<text x="8.1" y="216.8">5</text>
<text x="379.9" y="222.1">FW</text>
<text x="386" y="222.1">Updte</text>
<text x="403.3" y="222.1">Low</text>
<text x="426.7" y="222.1">High</text>
<text x="8.1" y="263.6">6</text>
<text x="149.6" y="270.9">1.8V</text>
<text x="161.3" y="270.9">3.3V</text>
<text x="8.1" y="310.5">7</text>
<text x="8.1" y="357.3">8</text>
<text x="389.2" y="363.2">4</text>
<text x="393.1" y="363.2">X</text>
<text x="524.3" y="362.2">Towada</text>
<text x="538.7" y="362.2">Electronics</text>
<text x="389.2" y="369">3</text>
<text x="393.1" y="369">X</text>
<text x="389.2" y="374.9">2</text>
<text x="393.1" y="374.9">X</text>
<text x="389.2" y="380.7">1</text>
<text x="393.1" y="380.7">X</text>
<text x="510.7" y="382.2">BLE</text>
<text x="518.9" y="382.2">Barrette</text>
<text x="537.3" y="382.2">Schematic</text>
<text x="8.3" y="404.1">9</text>
</g>
<g font-size="2.4">
<text x="436.4" y="70.4">IC21</text>
<text x="436.5" y="72.8">MK71251-02</text>
<text x="351.7" y="137.3">IC20</text>
<text x="345.5" y="139.9">BD45271G-TR</text>
<text x="185.2" y="179">IC23</text>
<text x="179.1" y="181.6">BU33SA4WGWL</text>
<text x="139.5" y="339.6">TXS0108EZXYR</text>
<text x="139.6" y="337.7">IC22</text>
</g>
<g font-size="2">
<text x="202.8" y="41.1">VDD_1.8V</text>
<text x="160.1" y="48">002-D3</text>
<text x="185.7" y="47.9">VDD_1.8V</text>
<text x="497.5" y="62.6">VDD_3.3V</text>
<text x="119.5" y="68.5">CN20</text>
<text x="409.2" y="70.9">GND</text>
<text x="88.5" y="75.3">1</text>
<text x="94.9" y="75.3">(L1)</text>
<text x="101.8" y="75.3">GND</text>
<text x="130.1" y="76.7">GND</text>
<text x="422.8" y="73.2" transform="rotate(-90 422.8 73.2)">33</text>
<text x="426.7" y="73.2" transform="rotate(-90 426.7 73.2)">32</text>
<text x="430.6" y="73.2" transform="rotate(-90 430.6 73.2)">31</text>
<text x="434.5" y="73.2" transform="rotate(-90 434.5 73.2)">30</text>
<text x="88.5" y="83.1">3</text>
<text x="88.5" y="79.2">2</text>
<text x="94.9" y="83.1">(L3)</text>
<text x="94.9" y="79.2">(L2)</text>
<text x="101.8" y="83.1">UART_RX</text>
<text x="101.8" y="79.2">UART_TX</text>
<text x="157.4" y="79.2">UART2_TX</text>
<text x="157.4" y="83.1">UART2_RX</text>
<text x="185.7" y="79.2">002-C8</text>
<text x="185.7" y="83.1">002-C7</text>
<text x="355" y="82.1">VDD_3.3V</text>
<text x="383.8" y="82.9">R21</text>
<text x="398.1" y="83.4">2</text>
<text x="398.2" y="79.9">1</text>
<text x="401.6" y="80.7">NC1</text>
<text x="421.4" y="81.9" transform="rotate(-90 421.4 81.9)">EPAD4</text>
<text x="425.3" y="81.9" transform="rotate(-90 425.3 81.9)">EPAD3</text>
<text x="429.2" y="81.9" transform="rotate(-90 429.2 81.9)">EPAD2</text>
<text x="433.1" y="81.9" transform="rotate(-90 433.1 81.9)">EPAD1</text>
<text x="447.9" y="80.6">NC2</text>
<text x="453.6" y="79.8">29</text>
<text x="465.5" y="83.7">RB20</text>
<text x="473.1" y="79.7" transform="rotate(-90 473.1 79.7)">2</text>
<text x="477" y="79.7" transform="rotate(-90 477 79.7)">4</text>
<text x="480.9" y="79.7" transform="rotate(-90 480.9 79.7)">6</text>
<text x="484.8" y="79.7" transform="rotate(-90 484.8 79.7)">8</text>
<text x="493.2" y="83.9">R26</text>
<text x="505.8" y="83.7">R27</text>
<text x="88.5" y="87">4</text>
<text x="94.9" y="87">(L4)</text>
<text x="101.8" y="87">UART_RTS</text>
<text x="157.4" y="87">UART2_RTS</text>
<text x="185.7" y="87">002-C8</text>
<text x="382.8" y="86.8">0603</text>
<text x="385.2" y="85">0</text>
<text x="398.3" y="87.4">3</text>
<text x="401.6" y="84.6">OUT_ANT</text>
<text x="401.6" y="88.5">OUT_MOD</text>
<text x="445.2" y="88.5">PS_SW</text>
<text x="453.6" y="87.6">28</text>
<text x="466.2" y="85.8">10k</text>
<text x="473.1" y="89.6" transform="rotate(-90 473.1 89.6)">1</text>
<text x="477" y="89.6" transform="rotate(-90 477 89.6)">3</text>
<text x="480.9" y="89.6" transform="rotate(-90 480.9 89.6)">5</text>
<text x="484.8" y="89.6" transform="rotate(-90 484.8 89.6)">7</text>
<text x="492" y="88.5">0603</text>
<text x="493.2" y="86">47k</text>
<text x="505.2" y="88.2">0603</text>
<text x="505.8" y="85.9">47k</text>
<text x="88.5" y="90.9">5</text>
<text x="94.9" y="90.9">(L5)</text>
<text x="101.8" y="90.9">UART_CTS</text>
<text x="157.4" y="90.9">UART2_CTS</text>
<text x="185.7" y="90.9">002-C7</text>
<text x="354.7" y="95.1">R20</text>
<text x="398.2" y="95.6">5</text>
<text x="398.3" y="91.3">4</text>
<text x="401.6" y="92.4">SWRWG_FB</text>
<text x="442.4" y="92.4">FETGATE</text>
<text x="453.5" y="95.4">26</text>
<text x="453.6" y="91.5">27</text>
<text x="493.3" y="91.1">NM</text>
<text x="506.4" y="90.8">NM</text>
<text x="353.6" y="99.4">0603</text>
<text x="354.7" y="97.2">47k</text>
<text x="398.1" y="99">6</text>
<text x="401.6" y="96.3">T1</text>
<text x="401.6" y="100.2">T0</text>
<text x="438.3" y="100.2">SPIXCS/TM3</text>
<text x="438.3" y="96.3">SPICLK/TM4</text>
<text x="453.5" y="99.3">25</text>
<text x="281.1" y="104.6">002-E6</text>
<text x="309.4" y="104.5">RESETB</text>
<text x="398.3" y="103">7</text>
<text x="398.3" y="106.9">8</text>
<text x="401.6" y="104.1">RESETB</text>
<text x="436.9" y="104.1">SPIDOUT/TM2</text>
<text x="438.3" y="108">SPIDIN/TM1</text>
<text x="453.5" y="103.2">24</text>
<text x="453.6" y="107.1">23</text>
<text x="489.2" y="104.7">R24</text>
<text x="489.8" y="106.9">22</text>
<text x="119.5" y="111.5">CN21</text>
<text x="327.7" y="113.3">VDD_3.3V</text>
<text x="398.1" y="110.7">9</text>
<text x="401.6" y="108">TMODE</text>
<text x="401.6" y="111.9">TMON</text>
<text x="441" y="111.9">UART_RXD</text>
<text x="453.5" y="111">22</text>
<text x="488.4" y="109.2">0603</text>
<text x="508.7" y="112.3">UART_RXD</text>
<text x="537" y="112.4">002-E7</text>
<text x="88.5" y="118.2">1</text>
<text x="94.9" y="118.2">(R1)</text>
<text x="101.8" y="118.2">XRST</text>
<text x="127.5" y="116.3">1</text>
<text x="396.9" y="114.7">10</text>
<text x="396.9" y="118.6">11</text>
<text x="401.6" y="115.8">SWD</text>
<text x="401.6" y="119.7">GND1</text>
<text x="441" y="115.8">UART_TXD</text>
<text x="446.5" y="119.7">GND2</text>
<text x="453.5" y="118.8">20</text>
<text x="453.5" y="114.9">21</text>
<text x="489.2" y="119.2">R25</text>
<text x="508.7" y="116.3">UART_TXD</text>
<text x="537" y="116.3">002-E6</text>
<text x="88.5" y="122.1">2</text>
<text x="94.9" y="122.1">(R2)</text>
<text x="101.8" y="122.1">1.8V</text>
<text x="157.4" y="122.1">VDD_1.8V</text>
<text x="185.7" y="122.2">002-D1</text>
<text x="334.4" y="124.1">5</text>
<text x="409.8" y="122.8" transform="rotate(-90 409.8 122.8)">SWCK</text>
<text x="413.7" y="122.8" transform="rotate(-90 413.7 122.8)">PS_CONTROL/GPIO3</text>
<text x="417.6" y="122.8" transform="rotate(-90 417.6 122.8)">I2C_SDA</text>
<text x="421.5" y="122.8" transform="rotate(-90 421.5 122.8)">I2C_SCL</text>
<text x="425.4" y="122.8" transform="rotate(-90 425.4 122.8)">IRQ/GPIO2</text>
<text x="429.3" y="122.8" transform="rotate(-90 429.3 122.8)">VDDBAT</text>
<text x="433.2" y="122.8" transform="rotate(-90 433.2 122.8)">RF_ACTIVE/GPIO0</text>
<text x="437.1" y="122.8" transform="rotate(-90 437.1 122.8)">WAKEUP/GPIO1</text>
<text x="488.1" y="123.5">0603</text>
<text x="489.9" y="121.3">22</text>
<text x="88.5" y="129.9">4</text>
<text x="88.5" y="126">3</text>
<text x="94.9" y="129.9">(R4)</text>
<text x="94.9" y="126">(R3)</text>
<text x="101.8" y="129.9">GPIO_D26</text>
<text x="101.8" y="126">BAT_VDD</text>
<text x="157.4" y="126">BAT_VDD</text>
<text x="157.4" y="129.9">GPIO_D26</text>
<text x="185.7" y="126.1">002-C4</text>
<text x="185.7" y="130">002-C8</text>
<text x="322.7" y="131.9">1</text>
<text x="331.1" y="128">VDD</text>
<text x="342.2" y="131.9">4</text>
<text x="411.1" y="126.8" transform="rotate(-90 411.1 126.8)">12</text>
<text x="415" y="126.9" transform="rotate(-90 415 126.9)">13</text>
<text x="418.9" y="126.8" transform="rotate(-90 418.9 126.8)">14</text>
<text x="422.8" y="126.9" transform="rotate(-90 422.8 126.9)">15</text>
<text x="426.7" y="126.8" transform="rotate(-90 426.7 126.8)">16</text>
<text x="430.6" y="126.9" transform="rotate(-90 430.6 126.9)">17</text>
<text x="434.6" y="126.8" transform="rotate(-90 434.6 126.8)">18</text>
<text x="438.4" y="126.9" transform="rotate(-90 438.4 126.9)">19</text>
<text x="458" y="127.5">GND</text>
<text x="88.5" y="133.8">5</text>
<text x="94.9" y="133.8">(R5)</text>
<text x="101.8" y="133.8">GPIO_D25</text>
<text x="157.4" y="133.8">GPIO_D25</text>
<text x="185.7" y="133.9">002-C8</text>
<text x="326.2" y="133.8">ER</text>
<text x="334.6" y="133.8">VOUT</text>
<text x="385.7" y="135.3">GND</text>
<text x="413.6" y="136.7">VDD_3.3V</text>
<text x="438.9" y="136.7">VDD_3.3V</text>
<text x="327.2" y="139.7">GND</text>
<text x="330.5" y="143.6">3</text>
<text x="335" y="139.7">SUB</text>
<text x="338.3" y="143.6">2</text>
<text x="346.7" y="145.5">Reset</text>
<text x="346.7" y="147.5">Delay</text>
<text x="354.9" y="145.5">Voltage</text>
<text x="354.9" y="147.5">Time</text>
<text x="361.7" y="147.5">100ms</text>
<text x="365.8" y="145.5">2.7V</text>
<text x="400.8" y="147.5">1</text>
<text x="446.8" y="146.3">R23</text>
<text x="446.8" y="148.5">47k</text>
<text x="315.5" y="154.8">GND</text>
<text x="403.4" y="151.9">R22</text>
<text x="403.4" y="154.1">1.5k</text>
<text x="417.9" y="152.8">0.1uF</text>
<text x="419.3" y="150.6">C25</text>
<text x="419.3" y="154.9">10V</text>
<text x="445.3" y="151">0603</text>
<text x="446.4" y="153.4">NM</text>
<text x="402.4" y="156.7">0603</text>
<text x="418.5" y="157">0603</text>
<text x="407.2" y="164.6">GND</text>
<text x="426.7" y="166.5">GND</text>
<text x="351.4" y="171">002-E7</text>
<text x="381.1" y="170.9">GPIO3</text>
<text x="208.6" y="179.7">VDD_3.3V</text>
<text x="351.4" y="180.7">002-E6</text>
<text x="351.4" y="184.6">002-E7</text>
<text x="381.1" y="180.7">GPIO2</text>
<text x="381.1" y="184.6">GPIO0</text>
<text x="111.3" y="188.5">002-D3</text>
<text x="138.3" y="188.5">BAT_VDD</text>
<text x="177" y="190.4">B2</text>
<text x="181.7" y="188.8">VIN</text>
<text x="190.4" y="188.9">VOUT</text>
<text x="197.4" y="190.3">B1</text>
<text x="351.4" y="188.5">002-E7</text>
<text x="381.1" y="188.5">GPIO1</text>
<text x="147.1" y="197.1">0.47uF</text>
<text x="149.1" y="195">C21</text>
<text x="181.5" y="196.6">STBY</text>
<text x="191.7" y="196.7">GND</text>
<text x="209.7" y="196.1">0.47uF</text>
<text x="211.7" y="194">C22</text>
<text x="147.5" y="201.4">1608</text>
<text x="149.1" y="199.3">10V</text>
<text x="177" y="198.2">A2</text>
<text x="197.5" y="198.2">A1</text>
<text x="210.3" y="200.6">1608</text>
<text x="211.7" y="198.3">10V</text>
<text x="155.4" y="209.5">GND</text>
<text x="206.2" y="209.5">GND</text>
<text x="229.6" y="268.5">RESETB</text>
<text x="257.9" y="268.5">002-G3</text>
<text x="229.6" y="272.4">GPIO2</text>
<text x="257.9" y="272.4">002-H4</text>
<text x="140.3" y="279.2">VDD_1.8V</text>
<text x="195" y="279.2">VDD_3.3V</text>
<text x="229.6" y="276.3">UART_TXD</text>
<text x="257.9" y="276.4">002-K3</text>
<text x="136.9" y="293.5">0.1uF</text>
<text x="138.3" y="291.3">C23</text>
<text x="202.8" y="290.9">0.1uF</text>
<text x="204.2" y="288.7">C24</text>
<text x="204.2" y="293">10V</text>
<text x="137.5" y="297.7">0603</text>
<text x="138.3" y="295.6">10V</text>
<text x="203.4" y="295.1">0603</text>
<text x="143.7" y="305.1">GND</text>
<text x="168.3" y="301.5" transform="rotate(-90 168.3 301.5)">D5</text>
<text x="169.5" y="305.6" transform="rotate(-90 169.5 305.6)">B8</text>
<text x="172.2" y="301.5" transform="rotate(-90 172.2 301.5)">D4</text>
<text x="173.4" y="305.6" transform="rotate(-90 173.4 305.6)">B6</text>
<text x="176.1" y="301.5" transform="rotate(-90 176.1 301.5)">D3</text>
<text x="177.3" y="305.6" transform="rotate(-90 177.3 305.6)">B4</text>
<text x="180" y="301.5" transform="rotate(-90 180 301.5)">D2</text>
<text x="181.2" y="305.6" transform="rotate(-90 181.2 305.6)">B2</text>
<text x="183.9" y="301.5" transform="rotate(-90 183.9 301.5)">D1</text>
<text x="198.4" y="301.2">GND</text>
<text x="156.7" y="310.3">A1</text>
<text x="161.6" y="311.3">VCCA</text>
<text x="185.2" y="308.3" transform="rotate(-90 185.2 308.3)">VCCB</text>
<text x="188.1" y="311.3">GND</text>
<text x="194" y="310.1">C5</text>
<text x="204.2" y="310.9">GND</text>
<text x="97.6" y="315.4">002-D2</text>
<text x="123.2" y="315.3">UART2_RX</text>
<text x="156.7" y="314.2">A2</text>
<text x="161.6" y="315.2">A2</text>
<text x="189.4" y="315.1">B7</text>
<text x="193.9" y="314">C4</text>
<text x="193.9" y="317.9">C3</text>
<text x="229.6" y="315.3">GPIO0</text>
<text x="257.9" y="315.4">002-H4</text>
<text x="97.6" y="319.3">002-D2</text>
<text x="97.6" y="323.2">002-D3</text>
<text x="121.9" y="319.2">UART2_CTS</text>
<text x="123.2" y="323.1">GPIO_D25</text>
<text x="156.7" y="318.1">A3</text>
<text x="156.7" y="322">A4</text>
<text x="161.6" y="319.1">A4</text>
<text x="161.6" y="323">A6</text>
<text x="189.6" y="318.8">B5</text>
<text x="189.7" y="322.9">B3</text>
<text x="194.1" y="321.8">C2</text>
<text x="229.6" y="319.2">GPIO3</text>
<text x="229.6" y="323.1">GPIO1</text>
<text x="257.9" y="319.3">002-H4</text>
<text x="257.9" y="323.2">002-H4</text>
<text x="110" y="329">1</text>
<text x="140.4" y="328.2">RB751ZS-40</text>
<text x="145.2" y="326.3">D20</text>
<text x="156.7" y="325.9">A5</text>
<text x="161.6" y="326.9">A8</text>
<text x="189.7" y="326.8">B1</text>
<text x="194.1" y="325.7">C1</text>
<text x="229.6" y="327">UART_RXD</text>
<text x="257.9" y="327.1">002-K3</text>
<text x="169.8" y="333.4" transform="rotate(-90 169.8 333.4)">A1</text>
<text x="173.7" y="333.4" transform="rotate(-90 173.7 333.4)">A3</text>
<text x="177.6" y="333.4" transform="rotate(-90 177.6 333.4)">A5</text>
<text x="181.5" y="333.4" transform="rotate(-90 181.5 333.4)">A7</text>
<text x="185.4" y="333.4" transform="rotate(-90 185.4 333.4)">OE</text>
<text x="168.4" y="338.5" transform="rotate(-90 168.4 338.5)">B1</text>
<text x="172.3" y="338.5" transform="rotate(-90 172.3 338.5)">B2</text>
<text x="176.3" y="338.5" transform="rotate(-90 176.3 338.5)">B3</text>
<text x="180.2" y="338.5" transform="rotate(-90 180.2 338.5)">B4</text>
<text x="184.1" y="338.5" transform="rotate(-90 184.1 338.5)">B5</text>
<text x="95.7" y="352.5">002-D2</text>
<text x="121.3" y="352.4">UART2_TX</text>
<text x="95.7" y="356.4">002-D2</text>
<text x="119.9" y="356.3">UART2_RTS</text>
<text x="95.7" y="360.3">002-D3</text>
<text x="121.3" y="360.2">GPIO_D26</text>
<text x="502.9" y="365.6">DWG.</text>
<text x="509.7" y="365.6">No.</text>
<text x="176.3" y="371.9">1</text>
<text x="185.2" y="369">VDD_1.8V</text>
<text x="556.5" y="366.1">Destination</text>
<text x="502.9" y="376.8">DESCRIPTION</text>
<text x="173.1" y="383.7">0603</text>
<text x="174.7" y="379">R29</text>
<text x="174.7" y="381.1">47k</text>
<text x="186" y="383.9">0603</text>
<text x="187.1" y="379.6">R28</text>
<text x="187.1" y="381.7">47k</text>
<text x="322.7" y="381.7">1</text>
<text x="503.8" y="381.7">(E)</text>
<text x="174.3" y="386">NM</text>
<text x="321.3" y="385.6">CN21</text>
<text x="321.3" y="389.5">GPIO_D25</text>
<text x="328.2" y="385.6">XRSET</text>
<text x="333.6" y="389.5">Connect</text>
<text x="336.4" y="385.6">to</text>
<text x="340.5" y="385.6">OPEN</text>
<text x="344.6" y="389.5">to</text>
<text x="347.3" y="385.6">(no</text>
<text x="348.7" y="389.5">RESETB</text>
<text x="352.8" y="385.6">connect)</text>
<text x="358.2" y="389.5">(via</text>
<text x="365.1" y="389.5">IC22)</text>
<text x="389.2" y="384.1">HISTORY</text>
<text x="389.2" y="386.1">X</text>
<text x="390.6" y="389">DRAWN</text>
<text x="391.9" y="386.1">COUNT</text>
<text x="398.8" y="389">BY</text>
<text x="404.8" y="385.1">DATE</text>
<text x="406.2" y="389">PLANNED</text>
<text x="417.2" y="389">BY</text>
<text x="423.8" y="389">CHECKED</text>
<text x="434.7" y="389">BY</text>
<text x="440.9" y="389">APPROVED</text>
<text x="446.7" y="385.1">REVISION</text>
<text x="453.2" y="389">BY</text>
<text x="458.5" y="389.5">MODEL</text>
<text x="466.7" y="389.5">NAME</text>
<text x="493.6" y="385.1">SIGN.</text>
<text x="503.8" y="389.5">(J)</text>
<text x="178.9" y="392.9">GNDGND</text>
<text x="321.3" y="393.4">IC22</text>
<text x="328.2" y="393.4">B4</text>
<text x="332.3" y="393.4">pin</text>
<text x="337.7" y="393.4">(A7)</text>
<text x="344.6" y="393.4">Connect</text>
<text x="355.5" y="393.4">to</text>
<text x="359.6" y="393.4">R29</text>
<text x="365.1" y="393.4">(NoMount)</text>
<text x="321.3" y="397.3">R22</text>
<text x="326.8" y="397.3">1.5k</text>
<text x="333.6" y="397.3">Mount</text>
<text x="458.5" y="398.8">ORIGINAL</text>
<text x="470.7" y="398.8">MODEL</text>
<text x="503.8" y="396.3">PART</text>
<text x="510.7" y="396.3">NO.</text>
<text x="559.5" y="396.3">SHEET</text>
<text x="578.1" y="407.9">A2</text>
<text x="501.9" y="409.5">ISSUED</text>
<text x="511.6" y="409.5">’</text>
<text x="515.7" y="409.5">.</text>
<text x="521.2" y="409.5">.</text>
<text x="526.7" y="409.5">.</text>
</g>
</svg>
